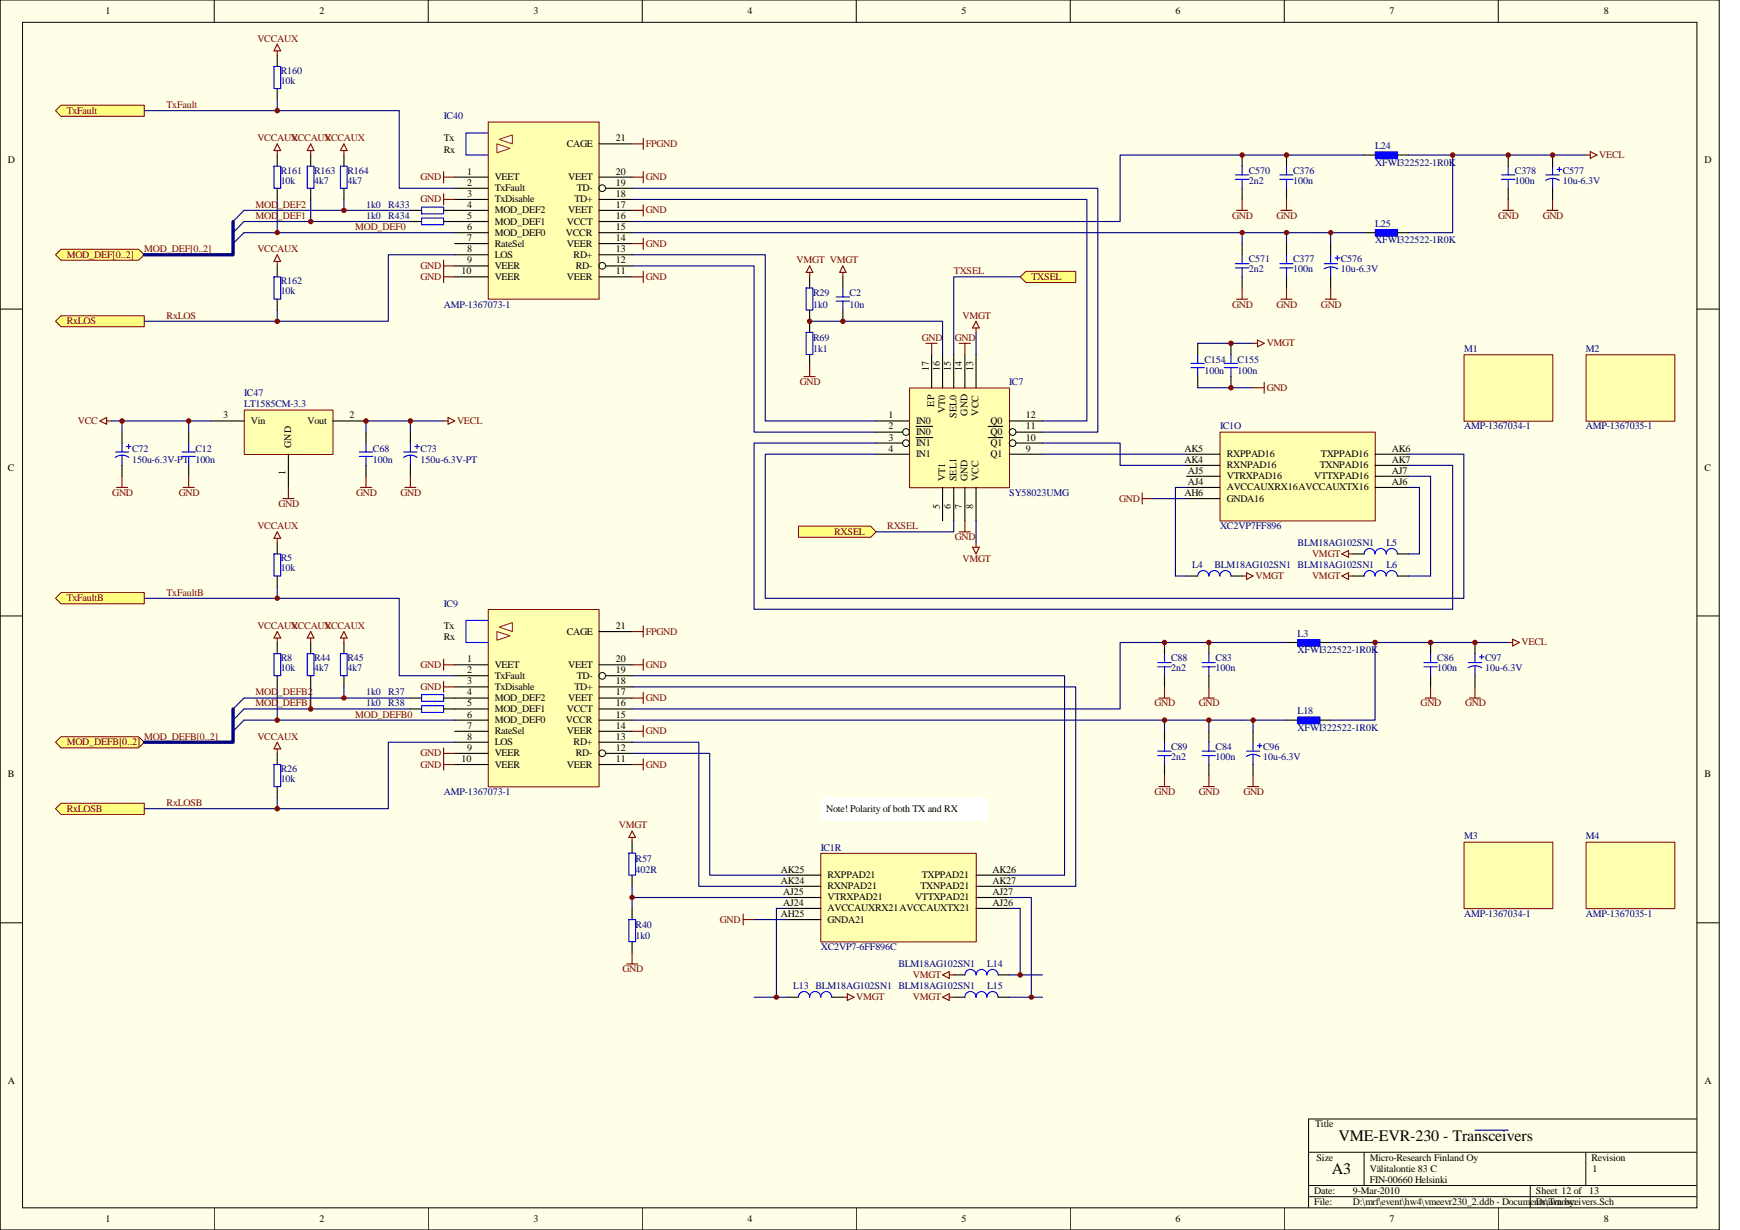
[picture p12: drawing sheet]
<svg xmlns="http://www.w3.org/2000/svg" width="297mm" height="210mm" viewBox="0 0 297 210" stroke-linecap="round" stroke-linejoin="round" font-family="sans-serif">
<path d="M0 0h293.5v209.9h-293.5z" fill="#ffffe8"/>
<g fill="none" stroke="#000" stroke-width=".17">
<path d="M0 0h293.5v209.9h-293.5zM3.8 3.8h285.9v202.3h-285.9zM36.6 0v3.8M73.1 0v3.8M109.6 0v3.8M146.2 0v3.8M182.7 0v3.8M219.2 0v3.8M255.8 0v3.8M0 52.7h3.8M289.6 52.7h3.9M0 105.1h3.8"/>
<path d="M289.6 105.1h3.9M0 157.5h3.8M289.6 157.5h3.9M223.4 196.6h66.2M232.9 196.6v5.7M270.7 196.6v5.7M289.6 191h-66.2v15.1M36.6 206.1v3.8M73.1 206.1v3.8M109.6 206.1v3.8M146.2 206.1v3.8M182.7 206.1v3.8"/>
<path d="M219.2 206.1v3.8M223.4 202.3h66.2M223.4 204.2h66.2M255.8 206.1v3.8M261.2 202.3v3.8"/>
</g>
<path d="M83.4 20.9h18.9v30.2h-18.9z" fill="#ffffb0"/>
<path d="M83.4 20.8h18.9v30.3h-18.9z" fill="none" stroke="#800000" stroke-width=".17"/>
<g fill="none" stroke="#000" stroke-width=".19">
<path d="M77.6 30.2h5.7M77.6 32.1h5.7M77.6 34h5.7M77.6 35.9h5.7M77.6 37.8h5.7M77.6 39.7h5.7M102.2 30.2h5.7M102.2 34h5.7M102.2 35.9h5.7M102.2 37.8h5.7M102.2 39.7h5.7M103.4 32.1h4.5"/>
<path d="M77.6 41.6h5.7M77.6 43.5h5.7M77.6 45.4h5.7M77.6 47.2h5.7M102.2 41.6h5.7M102.2 43.5h5.7M102.2 47.2h5.7M103.4 45.4h4.5"/>
</g>
<g fill="none" stroke="#000" stroke-width=".17">
<circle cx="102.8" cy="32.1" r=".57"/>
<circle cx="102.8" cy="45.4" r=".57"/>
</g>
<path d="M83.3 22.7h-3.8v3.8h3.8" fill="none" stroke="#00f" stroke-width=".19"/>
<path d="M85.2 23.8l2.3-.8v1.6z" fill="#ffffe8"/>
<path d="M85.2 23.8l2.3-.8v1.6z" fill="none" stroke="#f00" stroke-width=".17"/>
<path d="M84.8 24.6l2.3 .7-2.3 .8z" fill="#ffffe8"/>
<path d="M84.8 24.6l2.3 .7-2.3 .8z" fill="none" stroke="#f00" stroke-width=".17"/>
<path d="M47.3 26.5v1.9M47.3 32.1v1.9M53 26.5v1.9M53 32.1v1.9M58.7 26.5v1.9M58.7 32.1v1.9M102.2 24.6h5.7" fill="none" stroke="#000" stroke-width=".19"/>
<path d="M46.8 28.4h1.1v3.7h-1.1zM52.4 28.4h1.2v3.7h-1.2zM58.1 28.4h1.2v3.7h-1.2z" fill="none" stroke="#00f" stroke-width=".19"/>
<path d="M47.3 34v5.7h30.3M53 34v3.8h17.1M58.7 34v1.9h11.4" fill="none" stroke="#000080" stroke-width=".19"/>
<path d="M9.5 43.5l.9-1h13.3l.9 1-.9 .9h-13.3z" fill-rule="evenodd" fill="#ffff80"/>
<path d="M9.5 43.5l.9-1h13.3l.9 1-.9 .9h-13.3z" fill="none" stroke="#800000" stroke-width=".17"/>
<path d="M24.6 18.9h43.6v13.2h9.4M47.3 17v1.9M47.3 39.7h-5.6l-1.9 1.9M53 37.8h-11.3l-1.9 1.9M58.7 35.9h-17l-1.9 1.9" fill="none" stroke="#000080" stroke-width=".19"/>
<path d="M39.8 37.8v5.7h-15.2" fill="none" stroke="#000080" stroke-width=".57"/>
<g fill="none" stroke="#800000" stroke-width=".19">
<path d="M47.3 7.5l.6 1.2h-1.1zM47.3 8.7v.7M75.7 29.3v1.9M75.7 30.2h1.9M107.9 30.2h1.9M107.9 35.9h1.9M109.8 29.3v1.9M109.8 35v1.9M75.7 44.4v3.8M75.7 47.2h1.9M75.7 45.4h1.9M107.9 47.2h1.9"/>
<path d="M107.9 41.6h1.9M109.8 40.6v1.9M109.8 46.3v1.9"/>
</g>
<path d="M46.8 11.3h1.1v3.8h-1.1z" fill="none" stroke="#00f" stroke-width=".19"/>
<path d="M47.3 9.4v1.9M47.3 15.1v1.9" fill="none" stroke="#000" stroke-width=".19"/>
<path d="M9.5 18.9l.9-1h14.2v2h-14.2z" fill-rule="evenodd" fill="#ffff80"/>
<path d="M9.5 18.9l.9-1h14.2v2h-14.2z" fill="none" stroke="#800000" stroke-width=".17"/>
<path d="M46.8 47.2h1.1v3.9h-1.1z" fill="none" stroke="#00f" stroke-width=".19"/>
<path d="M47.3 45.4v1.8M47.3 51.1v1.8" fill="none" stroke="#000" stroke-width=".19"/>
<path d="M47.3 52.9v1.9M77.6 43.5h-11.3v11.3h-41.7" fill="none" stroke="#000080" stroke-width=".19"/>
<path d="M9.5 54.8l.9-.9h14.2v1.9h-14.2z" fill-rule="evenodd" fill="#ffff80"/>
<path d="M9.5 54.8l.9-.9h14.2v1.9h-14.2z" fill="none" stroke="#800000" stroke-width=".17"/>
<path d="M210.9 30.6h2.3M210.9 29.8h2.3M212 28.4v1.4M212 30.6v1.5M218.5 30.6h2.2M218.5 29.8h2.2M219.6 28.4v1.4M219.6 30.6v1.5M256.3 30.6h2.3M256.3 29.8h2.3M257.5 28.4v1.4M257.5 30.6v1.5" fill="none" stroke="#00f" stroke-width=".19"/>
<path d="M212 26.5v1.9M212 32.1v1.9M219.6 26.5v1.9M219.6 32.1v1.9M257.5 26.5v1.9M257.5 32.1v1.9" fill="none" stroke="#000" stroke-width=".19"/>
<path d="M211.1 35.9h1.9M212 34v1.9M218.6 35.9h2M219.6 34v1.9M256.5 35.9h1.9M257.5 34v1.9M264.1 35.9h1.9M265 34v1.9" fill="none" stroke="#800000" stroke-width=".19"/>
<path d="M234.8 26h3.8v1.1h-3.8z" fill="#00f"/>
<path d="M234.8 25.9h3.8v1.2h-3.8z" fill="none" stroke="#00f" stroke-width=".17"/>
<path d="M232.9 26.5h1.8M238.5 26.5h2M265 26.5v1.9M265 32.1v1.9M212 41.6v1.9M212 47.2v1.9M219.6 41.6v1.9M219.6 47.2v1.9" fill="none" stroke="#000" stroke-width=".19"/>
<g fill="none" stroke="#00f" stroke-width=".19">
<path d="M263.9 30.8a2.17 2.17 0 0 1 2.3 0M263.9 29.8h2.3M265 28.4v1.4M265 30.4v1.7M265.8 28.9h.8M266.2 28.5v.8M210.9 45.7h2.3M210.9 45h2.3M212 43.5v1.5M212 45.7v1.5M218.5 45.7h2.2M218.5 45h2.2"/>
<path d="M219.6 43.5v1.5M219.6 45.7v1.5"/>
</g>
<path d="M232.9 26.5h-41.7v11.3h-83.3M248 26.5h22.7" fill="none" stroke="#000080" stroke-width=".19"/>
<path d="M270.7 26.5h.8M271.5 25.9l1.1 .6-1.1 .5zM211.1 51.1h1.9M212 49.1v2M218.6 51.1h2M219.6 49.1v2" fill="none" stroke="#800000" stroke-width=".19"/>
<path d="M234.8 39.2h3.8v1.1h-3.8z" fill="#00f"/>
<path d="M234.8 39.2h3.8v1.1h-3.8z" fill="none" stroke="#00f" stroke-width=".17"/>
<path d="M70.1 35.9h1.9M70.1 37.8h1.9M75.7 35.9h1.9M75.7 37.8h1.9M232.9 39.7h1.8M238.5 39.7h2M227.2 41.6v1.9M227.2 47.2v1.9" fill="none" stroke="#000" stroke-width=".19"/>
<path d="M107.9 34h77.6v37.8h-7.5M107.9 32.1h79.5v41.6h-9.4M107.9 39.7h104.1M219.6 39.7h-7.6v1.9M227.2 39.7v1.9M232.9 39.7h-13.3v1.9M240.5 26.5h7.5v13.2h-7.5M107.9 45.4h20.8v28.3h20.9M107.9 43.5h22.7v28.3h19" fill="none" stroke="#000080" stroke-width=".19"/>
<path d="M72 35.3h3.7v1.2h-3.7zM72 37.2h3.7v1.2h-3.7zM226 45.9a2.17 2.17 0 0 1 2.3 0M226.1 45h2.2M227.2 43.5v1.5M227.2 45.6v1.6M227.9 44h.8M228.3 43.6v.8" fill="none" stroke="#00f" stroke-width=".19"/>
<g fill="none" stroke="#800000" stroke-width=".19">
<path d="M47.3 24.6l.6 1.1h-1.1zM47.3 25.7v.8M53 24.6l.6 1.1h-1.2zM53 25.7v.8M58.7 24.6l.6 1.1h-1.2zM58.7 25.7v.8M107.9 24.6h1.9M109.8 23.6v1.9M47.3 44.6v.8M47.3 43.5l.6 1.1h-1.1zM166.6 54.8l.6 1.2h-1.2zM166.6 56v.7"/>
<path d="M226.2 51.1h1.9M227.2 49.1v2M163.7 90.8h1.9M164.7 88.9v1.9M166 93.4h1.2l-.6 1.1zM166.6 92.6v.8"/>
</g>
<path d="M174.2 47.2l.9-.9h8.5v1.9h-8.5z" fill-rule="evenodd" fill="#ffff80"/>
<path d="M174.2 47.2l.9-.9h8.5v1.9h-8.5z" fill="none" stroke="#800000" stroke-width=".17"/>
<path d="M136.3 89.8h12.3l1 1-1 .9h-12.3z" fill-rule="evenodd" fill="#ffff80"/>
<path d="M136.3 89.8h12.3l1 1-1 .9h-12.3z" fill="none" stroke="#800000" stroke-width=".17"/>
<path d="M75.7 33.1v1.9M75.7 34h1.9" fill="none" stroke="#800000" stroke-width=".19"/>
<path d="M41.7 70h15.2v7.6h-15.2z" fill="#ffffb0"/>
<path d="M41.7 70h15.2v7.6h-15.2z" fill="none" stroke="#800000" stroke-width=".17"/>
<path d="M20.8 73.7v1.9M20.8 79.4v1.9M32.2 73.7v1.9M32.2 79.4v1.9M36 71.8h5.7M49.2 77.5v5.7M56.8 71.8h5.7M62.5 73.7v1.9M62.5 79.4v1.9M70.1 73.7v1.9M70.1 79.4v1.9" fill="none" stroke="#000" stroke-width=".19"/>
<g fill="none" stroke="#800000" stroke-width=".19">
<path d="M17.1 71.8l1.1-.6v1.2zM18.2 71.8h.8M75.7 71.8h.8M76.5 71.2l1.1 .6-1.1 .6zM19.9 83.2h1.9M20.8 81.3v1.9M31.2 83.2h1.9M32.2 81.3v1.9M48.3 85.1h1.9M49.2 83.2v1.9M61.5 83.2h2M62.5 81.3v1.9"/>
<path d="M69.1 83.2h1.9M70.1 81.3v1.9"/>
</g>
<g fill="none" stroke="#00f" stroke-width=".19">
<path d="M19.7 78.1a1.97 1.97 0 0 1 2.3 0M19.7 77.1h2.3M20.8 75.6v1.5M20.8 77.7v1.7M21.6 76.2h.7M22 75.8v.8M31.1 77.1h2.3M31.1 77.9h2.3M32.2 75.6v1.5M32.2 77.9v1.5M61.3 77.1h2.3M61.3 77.9h2.3"/>
<path d="M62.5 75.6v1.5M62.5 77.9v1.5M68.9 78.1a1.9 1.9 0 0 1 2.3 0M68.9 77.1h2.3M70.1 75.6v1.5M70.1 77.7v1.7M70.8 76.2h.8M71.2 75.8v.8"/>
</g>
<path d="M19 71.8h17M20.8 71.8v1.9M32.2 71.8v1.9M70.1 71.8v1.9M75.7 71.8h-13.2v1.9" fill="none" stroke="#000080" stroke-width=".19"/>
<path d="M250 60.6h15.1v11.3h-15.1z" fill="#ffffb0"/>
<path d="M249.9 60.5h15.2v11.4h-15.2z" fill="none" stroke="#800000" stroke-width=".17"/>
<path d="M155.3 66.3h17v16.9h-17z" fill="#ffffb0"/>
<path d="M155.3 66.2h17v17h-17z" fill="none" stroke="#800000" stroke-width=".17"/>
<g fill="none" stroke="#000" stroke-width=".19">
<path d="M138.2 47.2v1.9M138.2 52.9v3.8M143.9 47.2v1.9M143.9 52.9v1.9M138.2 60.5v1.9M149.6 71.8h5.6M149.6 73.7h4.5M149.6 75.6h4.5M149.6 77.5h5.6M156.4 72.8h2.8M156.4 74.7h2.8M159 60.5v5.7"/>
<path d="M160.9 60.5v5.7M162.8 60.5v5.7M164.7 60.5v5.7M166.6 60.5v5.7M168.7 72.8h2.5M168.7 74.7h2.5M172.3 71.8h5.7M172.3 77.5h5.7M173.4 73.7h4.6M173.4 75.6h4.6M160.9 83.2v5.7M162.8 83.2v5.7"/>
<path d="M164.7 83.2v5.7M166.6 83.2v5.7"/>
</g>
<g fill="none" stroke="#000" stroke-width=".17">
<circle cx="154.7" cy="73.7" r=".57"/>
<circle cx="154.7" cy="75.6" r=".57"/>
<circle cx="172.9" cy="75.6" r=".57"/>
<circle cx="172.9" cy="73.7" r=".57"/>
</g>
<path d="M138.2 46.5v.7M138.2 45.4l.6 1.1h-1.2zM143.9 45.4l.5 1.1h-1.1zM143.9 46.5v.7M163.7 58.6h1.9M164.7 58.6v1.9M137.2 64.3h1.9M138.2 62.4v1.9" fill="none" stroke="#800000" stroke-width=".19"/>
<path d="M138.2 54.8h5.7M166.6 56.7v3.8M162.8 88.9v1.9h-13.2M166.6 88.9v3.7" fill="none" stroke="#000080" stroke-width=".19"/>
<path d="M137.6 49.1h1.2v3.8h-1.2zM137.6 56.7h1.2v3.8h-1.2zM142.7 51.4h2.3M142.7 50.7h2.3M143.9 49.1v1.6M143.9 51.4v1.5" fill="none" stroke="#00f" stroke-width=".19"/>
<path d="M208.3 73.8h26.5v15.1h-26.5z" fill="#ffffb0"/>
<path d="M208.3 73.7h26.5v15.2h-26.5z" fill="none" stroke="#800000" stroke-width=".17"/>
<g fill="none" stroke="#000" stroke-width=".19">
<path d="M204.5 58.6v1.9M210.1 58.6v1.9M202.6 79.4h5.6M202.6 77.5h5.6M204.5 64.3v1.9M210.1 64.3v1.9M234.7 79.4h5.8M234.7 77.5h5.8M202.6 83.2h5.6M202.6 81.3h5.6M202.6 85.1h5.6M202.6 98.3h1.9"/>
<path d="M210.1 98.3h1.9M231 94.5h1.9M231 98.3h1.9M234.7 83.2h5.8M234.7 81.3h5.8M238.5 94.5h2M238.5 98.3h2"/>
</g>
<path d="M203.3 62.7h2.3M203.3 62h2.3M204.5 60.5v1.5M204.5 62.7v1.6M209 62.7h2.3M209 62h2.3M210.1 60.5v1.5M210.1 62.7v1.6M204.5 98.3a.95 .95 0 0 1 .9-.9 .95 .95 0 0 1 1 .9 .93 .93 0 0 1 .9-.9 .93 .93 0 0 1 .9 .9 .95 .95 0 0 1 1-.9 .95 .95 0 0 1 .9 .9M232.9 94.5a.93 .93 0 0 1 .9-.9 .93 .93 0 0 1 .9 .9 .95 .95 0 0 1 1-.9 .95 .95 0 0 1 .9 .9 .95 .95 0 0 1 1-.9 .95 .95 0 0 1 .9 .9M232.9 98.3a.93 .93 0 0 1 .9-.9 .93 .93 0 0 1 .9 .9 .95 .95 0 0 1 1-.9 .95 .95 0 0 1 .9 .9 .95 .95 0 0 1 1-.9 .95 .95 0 0 1 .9 .9" fill="none" stroke="#00f" stroke-width=".19"/>
<g fill="none" stroke="#800000" stroke-width=".19">
<path d="M158.1 58.6h1.9M159 58.6v1.9M213.9 58.6h.8M214.7 58l1.1 .6-1.1 .6zM213.9 66.2h1.9M215.8 65.2v1.9M195 84.1v1.9M195 85.1h1.9M212 98.3h.8M212.8 97.7l1.1 .6-1.1 .6zM229.1 94.5l1.1-.6v1.2zM229.1 98.3l1.1-.6v1.2z"/>
<path d="M230.2 94.5h.8M230.2 98.3h.8"/>
</g>
<path d="M204.5 58.6h9.4M149.6 77.5h-19v24.6h119.3v-24.6M149.6 75.6h-20.9v28.4h119.3v-24.6h-7.5M178 75.6h13.2v3.8h11.4M178 77.5h24.6M204.5 66.2h9.4M196.9 85.1h5.7M202.6 83.2h-1.9v15.1h1.9M240.5 83.2h1.8v11.3h-1.8M240.5 81.3h3.7v17h-3.7" fill="none" stroke="#000080" stroke-width=".19"/>
<path d="M270.8 60.6h15.1v11.3h-15.1z" fill="#ffffb0"/>
<path d="M270.8 60.5h15.1v11.4h-15.1z" fill="none" stroke="#800000" stroke-width=".17"/>
<path d="M83.4 104.1h18.9v30.2h-18.9z" fill="#ffffb0"/>
<path d="M83.4 104h18.9v30.3h-18.9z" fill="none" stroke="#800000" stroke-width=".17"/>
<g fill="none" stroke="#000" stroke-width=".19">
<path d="M77.6 113.5h5.7M77.6 115.3h5.7M77.6 117.2h5.7M77.6 119.1h5.7M102.2 113.5h5.7M102.2 117.2h5.7M102.2 119.1h5.7M103.4 115.3h4.5M77.6 121h5.7M77.6 122.9h5.7M77.6 124.8h5.7M77.6 126.7h5.7"/>
<path d="M77.6 128.6h5.7M77.6 130.5h5.7M102.2 121h5.7M102.2 122.9h5.7M102.2 124.8h5.7M102.2 126.7h5.7M102.2 130.5h5.7M103.4 128.6h4.5"/>
</g>
<g fill="none" stroke="#000" stroke-width=".17">
<circle cx="102.8" cy="115.3" r=".57"/>
<circle cx="102.8" cy="128.5" r=".57"/>
</g>
<path d="M83.3 105.9h-3.8v3.7h3.8" fill="none" stroke="#00f" stroke-width=".19"/>
<path d="M85.2 107l2.3-.7v1.5z" fill="#ffffe8"/>
<path d="M85.2 107l2.3-.7v1.5z" fill="none" stroke="#f00" stroke-width=".17"/>
<path d="M84.8 107.8l2.3 .7-2.3 .8z" fill="#ffffe8"/>
<path d="M84.8 107.8l2.3 .7-2.3 .8z" fill="none" stroke="#f00" stroke-width=".17"/>
<path d="M47.3 109.6v1.9M47.3 115.3v1.9M53 109.6v1.9M53 115.3v1.9M58.7 109.6v1.9M58.7 115.3v1.9M102.2 107.8h5.7" fill="none" stroke="#000" stroke-width=".19"/>
<path d="M46.8 111.5h1.1v3.8h-1.1zM52.4 111.5h1.2v3.8h-1.2zM58.1 111.5h1.2v3.8h-1.2z" fill="none" stroke="#00f" stroke-width=".19"/>
<path d="M47.3 117.2v5.7h30.3M53 117.2v3.8h17.1M58.7 117.2v1.9h11.4" fill="none" stroke="#000080" stroke-width=".19"/>
<path d="M9.5 126.7l.9-1h13.3l.9 1-.9 .9h-13.3z" fill-rule="evenodd" fill="#ffff80"/>
<path d="M9.5 126.7l.9-1h13.3l.9 1-.9 .9h-13.3z" fill="none" stroke="#800000" stroke-width=".17"/>
<path d="M24.6 102.1h43.6v13.2h9.4M47.3 100.2v1.9M58.7 119.1h-17l-1.9 1.9M47.3 122.9h-5.6l-1.9 1.9M53 121h-11.3l-1.9 1.9" fill="none" stroke="#000080" stroke-width=".19"/>
<path d="M39.8 121v5.7h-15.2" fill="none" stroke="#000080" stroke-width=".57"/>
<g fill="none" stroke="#800000" stroke-width=".19">
<path d="M47.3 90.8l.6 1.1h-1.1zM47.3 91.9v.7M75.7 112.5v1.9M75.7 113.5h1.9M107.9 113.5h1.9M107.9 119.1h1.9M109.8 112.5v1.9M109.8 118.2v1.9M75.7 127.6v3.8M75.7 130.5h1.9M75.7 128.6h1.9M107.9 130.5h1.9"/>
<path d="M107.9 124.8h1.9M109.8 123.8v1.9M109.8 129.5v1.9"/>
</g>
<path d="M46.8 94.5h1.1v3.8h-1.1z" fill="none" stroke="#00f" stroke-width=".19"/>
<path d="M47.3 92.6v1.9M47.3 98.3v1.9" fill="none" stroke="#000" stroke-width=".19"/>
<path d="M10.4 101.1h14.2v1.9h-14.2l-.9-.9z" fill-rule="evenodd" fill="#ffff80"/>
<path d="M10.4 101.1h14.2v1.9h-14.2l-.9-.9z" fill="none" stroke="#800000" stroke-width=".17"/>
<path d="M46.8 130.5h1.1v3.7h-1.1z" fill="none" stroke="#00f" stroke-width=".19"/>
<path d="M47.3 128.6v1.9M47.3 134.2v1.9" fill="none" stroke="#000" stroke-width=".19"/>
<path d="M47.3 136.1v1.9M77.6 126.7h-11.3v11.3h-41.7" fill="none" stroke="#000080" stroke-width=".19"/>
<path d="M10.4 137.1h14.2v1.9h-14.2l-.9-1z" fill-rule="evenodd" fill="#ffff80"/>
<path d="M10.4 137.1h14.2v1.9h-14.2l-.9-1z" fill="none" stroke="#800000" stroke-width=".17"/>
<path d="M197.7 113.8h2.2M197.7 113.1h2.2M198.8 111.5v1.6M198.8 113.8v1.5M205.2 113.8h2.3M205.2 113.1h2.3M206.4 111.5v1.6M206.4 113.8v1.5M243.1 113.8h2.3M243.1 113.1h2.3M244.2 111.5v1.6M244.2 113.8v1.5" fill="none" stroke="#00f" stroke-width=".19"/>
<path d="M198.8 109.6v1.9M198.8 115.3v1.9M206.4 109.6v1.9M206.4 115.3v1.9M244.2 109.6v1.9M244.2 115.3v1.9" fill="none" stroke="#000" stroke-width=".19"/>
<path d="M197.8 119.1h1.9M198.8 117.2v1.9M205.4 119.1h1.9M206.4 117.2v1.9M243.3 119.1h1.8M244.2 117.2v1.9M250.8 119.1h1.9M251.8 117.2v1.9" fill="none" stroke="#800000" stroke-width=".19"/>
<path d="M221.6 109.2h3.7v1.1h-3.7z" fill="#00f"/>
<path d="M221.5 109.1h3.8v1.2h-3.8z" fill="none" stroke="#00f" stroke-width=".17"/>
<path d="M219.6 109.6h1.9M225.3 109.6h1.9M251.8 109.6v1.9M251.8 115.3v1.9M198.8 124.8v1.9M198.8 130.5v1.8M206.4 124.8v1.9M206.4 130.5v1.8" fill="none" stroke="#000" stroke-width=".19"/>
<g fill="none" stroke="#00f" stroke-width=".19">
<path d="M250.6 114a2.17 2.17 0 0 1 2.3 0M250.7 113.1h2.2M251.8 111.5v1.6M251.8 113.6v1.7M252.6 112.1h.7M252.9 111.7v.8M197.7 128.9h2.2M197.7 128.2h2.2M198.8 126.7v1.5M198.8 128.9v1.6M205.2 128.9h2.3M205.2 128.2h2.3"/>
<path d="M206.4 126.7v1.5M206.4 128.9v1.6"/>
</g>
<path d="M219.6 109.6h-28.4v11.4h-83.3M234.7 109.6h22.8" fill="none" stroke="#000080" stroke-width=".19"/>
<path d="M257.5 109.6h.7M258.2 109.1l1.2 .5-1.2 .6zM197.8 134.2h1.9M198.8 132.3v1.9M205.4 134.2h1.9M206.4 132.3v1.9" fill="none" stroke="#800000" stroke-width=".19"/>
<path d="M221.6 122.4h3.7v1.1h-3.7z" fill="#00f"/>
<path d="M221.5 122.3h3.8v1.2h-3.8z" fill="none" stroke="#00f" stroke-width=".17"/>
<path d="M70.1 119.1h1.9M75.7 119.1h1.9M70.1 121h1.9M75.7 121h1.9M213.9 124.8v1.9M213.9 130.5v1.8M219.6 122.9h1.9M225.3 122.9h1.9" fill="none" stroke="#000" stroke-width=".19"/>
<path d="M227.2 109.6h7.5v13.3h-7.5M107.9 122.9h90.9M206.4 122.9h-7.6v1.9M213.9 122.9v1.9M219.6 122.9h-13.2v1.9" fill="none" stroke="#000080" stroke-width=".19"/>
<path d="M72 118.5h3.7v1.2h-3.7zM72 120.4h3.7v1.2h-3.7zM212.8 129.1a1.97 1.97 0 0 1 2.3 0M212.8 128.2h2.3M213.9 126.7v1.5M213.9 128.7v1.8M214.7 127.3h.7M215.1 126.9v.7" fill="none" stroke="#00f" stroke-width=".19"/>
<g fill="none" stroke="#800000" stroke-width=".19">
<path d="M47.3 107.8l.6 1.1h-1.1zM47.3 108.9v.7M53 107.8l.6 1.1h-1.2zM53 108.9v.7M58.7 107.8l.6 1.1h-1.2zM58.7 108.9v.7M75.7 116.3v1.9M75.7 117.2h1.9M107.9 107.8h1.9M109.8 106.8v1.9M47.3 127.8v.8M47.3 126.7l.6 1.1h-1.1z"/>
<path d="M213 134.2h1.9M213.9 132.3v1.9"/>
</g>
<path d="M140.2 145.7h26.5v15h-26.5z" fill="#ffffb0"/>
<path d="M140.1 145.6h26.6v15.1h-26.6z" fill="none" stroke="#800000" stroke-width=".17"/>
<g fill="none" stroke="#000" stroke-width=".19">
<path d="M134.4 155h5.7M134.4 153.2h5.7M134.4 151.3h5.7M134.4 149.4h5.7M134.4 156.9h5.7M166.6 155h5.7M166.6 153.2h5.7M166.6 151.3h5.7M166.6 149.4h5.7M134.4 170.2h1.9M142 170.2h1.9M162.8 166.4h1.9"/>
<path d="M162.8 170.2h1.9M170.4 166.4h1.9M170.4 170.2h1.9"/>
</g>
<path d="M136.3 170.2a.95 .95 0 0 1 1-1 .95 .95 0 0 1 .9 1 .95 .95 0 0 1 1-1 .95 .95 0 0 1 .9 1 .93 .93 0 0 1 1-1 .93 .93 0 0 1 .9 1M164.7 166.4a.95 .95 0 0 1 1-1 .95 .95 0 0 1 .9 1 .93 .93 0 0 1 1-1 .93 .93 0 0 1 .9 1 .95 .95 0 0 1 .9-1 .95 .95 0 0 1 1 1M164.7 170.2a.95 .95 0 0 1 1-1 .95 .95 0 0 1 .9 1 .93 .93 0 0 1 1-1 .93 .93 0 0 1 .9 1 .95 .95 0 0 1 .9-1 .95 .95 0 0 1 1 1" fill="none" stroke="#00f" stroke-width=".19"/>
<path d="M126.9 156v1.9M126.9 156.9h1.8M143.9 170.2h.7M144.6 169.6l1.2 .6-1.2 .5zM160.9 166.4l1.1-.6v1.2zM160.9 170.2l1.1-.6v1.1zM162 166.4h.8M162 170.2h.8" fill="none" stroke="#800000" stroke-width=".19"/>
<path d="M128.7 156.9h5.7M134.4 155h-1.9v15.2M172.3 155h1.9v11.4M172.3 153.2h3.8v17M128.7 170.2h5.7M172.3 170.2h5.7M172.3 166.4h5.7" fill="none" stroke="#000080" stroke-width=".19"/>
<circle cx="58.7" cy="35.9" r=".38" fill="#800000"/>
<circle cx="58.7" cy="35.9" r=".38" fill="none" stroke="#800000" stroke-width=".17"/>
<circle cx="53" cy="37.8" r=".38" fill="#800000"/>
<circle cx="53" cy="37.8" r=".38" fill="none" stroke="#800000" stroke-width=".17"/>
<circle cx="47.3" cy="39.7" r=".37" fill="#800000"/>
<circle cx="47.3" cy="39.7" r=".37" fill="none" stroke="#800000" stroke-width=".17"/>
<circle cx="47.3" cy="18.9" r=".38" fill="#800000"/>
<circle cx="47.3" cy="18.9" r=".38" fill="none" stroke="#800000" stroke-width=".17"/>
<circle cx="47.3" cy="54.8" r=".38" fill="#800000"/>
<circle cx="47.3" cy="54.8" r=".38" fill="none" stroke="#800000" stroke-width=".17"/>
<circle cx="62.5" cy="71.8" r=".38" fill="#800000"/>
<circle cx="62.5" cy="71.8" r=".38" fill="none" stroke="#800000" stroke-width=".17"/>
<circle cx="32.2" cy="71.8" r=".38" fill="#800000"/>
<circle cx="32.2" cy="71.8" r=".38" fill="none" stroke="#800000" stroke-width=".17"/>
<circle cx="20.8" cy="71.8" r=".38" fill="#800000"/>
<circle cx="20.8" cy="71.8" r=".38" fill="none" stroke="#800000" stroke-width=".17"/>
<circle cx="70.1" cy="71.8" r=".38" fill="#800000"/>
<circle cx="70.1" cy="71.8" r=".38" fill="none" stroke="#800000" stroke-width=".17"/>
<circle cx="219.6" cy="26.5" r=".38" fill="#800000"/>
<circle cx="219.6" cy="26.5" r=".38" fill="none" stroke="#800000" stroke-width=".17"/>
<circle cx="257.5" cy="26.5" r=".38" fill="#800000"/>
<circle cx="257.5" cy="26.5" r=".38" fill="none" stroke="#800000" stroke-width=".17"/>
<circle cx="219.6" cy="39.7" r=".37" fill="#800000"/>
<circle cx="219.6" cy="39.7" r=".37" fill="none" stroke="#800000" stroke-width=".17"/>
<circle cx="227.2" cy="39.7" r=".36" fill="#800000"/>
<circle cx="227.2" cy="39.7" r=".36" fill="none" stroke="#800000" stroke-width=".17"/>
<circle cx="212.1" cy="39.7" r=".37" fill="#800000"/>
<circle cx="212.1" cy="39.7" r=".37" fill="none" stroke="#800000" stroke-width=".17"/>
<circle cx="212" cy="26.5" r=".38" fill="#800000"/>
<circle cx="212" cy="26.5" r=".38" fill="none" stroke="#800000" stroke-width=".17"/>
<circle cx="265" cy="26.5" r=".38" fill="#800000"/>
<circle cx="265" cy="26.5" r=".38" fill="none" stroke="#800000" stroke-width=".17"/>
<circle cx="248" cy="26.5" r=".38" fill="#800000"/>
<circle cx="248" cy="26.5" r=".38" fill="none" stroke="#800000" stroke-width=".17"/>
<path d="M143.9 54.8h17v5.7M174.2 47.2h-11.4v13.3" fill="none" stroke="#000080" stroke-width=".19"/>
<circle cx="138.2" cy="54.8" r=".38" fill="#800000"/>
<circle cx="138.2" cy="54.8" r=".38" fill="none" stroke="#800000" stroke-width=".17"/>
<circle cx="143.9" cy="54.8" r=".38" fill="#800000"/>
<circle cx="143.9" cy="54.8" r=".38" fill="none" stroke="#800000" stroke-width=".17"/>
<path d="M240.5 77.5h9.4" fill="none" stroke="#000080" stroke-width=".19"/>
<circle cx="210.1" cy="66.2" r=".38" fill="#800000"/>
<circle cx="210.1" cy="66.2" r=".38" fill="none" stroke="#800000" stroke-width=".17"/>
<circle cx="210.1" cy="58.6" r=".38" fill="#800000"/>
<circle cx="210.1" cy="58.6" r=".38" fill="none" stroke="#800000" stroke-width=".17"/>
<circle cx="58.7" cy="119.1" r=".37" fill="#800000"/>
<circle cx="58.7" cy="119.1" r=".37" fill="none" stroke="#800000" stroke-width=".17"/>
<circle cx="53" cy="121" r=".38" fill="#800000"/>
<circle cx="53" cy="121" r=".38" fill="none" stroke="#800000" stroke-width=".17"/>
<circle cx="47.3" cy="122.9" r=".38" fill="#800000"/>
<circle cx="47.3" cy="122.9" r=".38" fill="none" stroke="#800000" stroke-width=".17"/>
<circle cx="47.3" cy="102.1" r=".37" fill="#800000"/>
<circle cx="47.3" cy="102.1" r=".37" fill="none" stroke="#800000" stroke-width=".17"/>
<circle cx="47.3" cy="138" r=".38" fill="#800000"/>
<circle cx="47.3" cy="138" r=".38" fill="none" stroke="#800000" stroke-width=".17"/>
<circle cx="198.8" cy="109.6" r=".38" fill="#800000"/>
<circle cx="198.8" cy="109.6" r=".38" fill="none" stroke="#800000" stroke-width=".17"/>
<circle cx="206.4" cy="109.6" r=".38" fill="#800000"/>
<circle cx="206.4" cy="109.6" r=".38" fill="none" stroke="#800000" stroke-width=".17"/>
<circle cx="244.2" cy="109.6" r=".38" fill="#800000"/>
<circle cx="244.2" cy="109.6" r=".38" fill="none" stroke="#800000" stroke-width=".17"/>
<circle cx="251.8" cy="109.6" r=".38" fill="#800000"/>
<circle cx="251.8" cy="109.6" r=".38" fill="none" stroke="#800000" stroke-width=".17"/>
<circle cx="234.7" cy="109.6" r=".38" fill="#800000"/>
<circle cx="234.7" cy="109.6" r=".38" fill="none" stroke="#800000" stroke-width=".17"/>
<circle cx="206.4" cy="122.9" r=".38" fill="#800000"/>
<circle cx="206.4" cy="122.9" r=".38" fill="none" stroke="#800000" stroke-width=".17"/>
<circle cx="198.8" cy="122.9" r=".38" fill="#800000"/>
<circle cx="198.8" cy="122.9" r=".38" fill="none" stroke="#800000" stroke-width=".17"/>
<circle cx="213.9" cy="122.9" r=".37" fill="#800000"/>
<circle cx="213.9" cy="122.9" r=".37" fill="none" stroke="#800000" stroke-width=".17"/>
<path d="M250 143.8h15.1v11.3h-15.1z" fill="#ffffb0"/>
<path d="M249.9 143.7h15.2v11.4h-15.2z" fill="none" stroke="#800000" stroke-width=".17"/>
<path d="M270.8 143.8h15.1v11.3h-15.1z" fill="#ffffb0"/>
<path d="M270.8 143.7h15.1v11.4h-15.1z" fill="none" stroke="#800000" stroke-width=".17"/>
<path d="M172.3 149.4h9.4M251.8 192.9h5.7" fill="none" stroke="#000080" stroke-width=".19"/>
<circle cx="132.6" cy="170.2" r=".37" fill="#800000"/>
<circle cx="132.6" cy="170.2" r=".37" fill="none" stroke="#800000" stroke-width=".17"/>
<circle cx="174.2" cy="166.4" r=".38" fill="#800000"/>
<circle cx="174.2" cy="166.4" r=".38" fill="none" stroke="#800000" stroke-width=".17"/>
<circle cx="176.1" cy="170.2" r=".37" fill="#800000"/>
<circle cx="176.1" cy="170.2" r=".37" fill="none" stroke="#800000" stroke-width=".17"/>
<path d="M107.9 115.3h73.8v34.1M107.9 117.2h75.7v34.1h-11.3M107.9 128.6h13.3v20.8h13.2M107.9 126.7h11.4v24.6h15.1M107.9 151.3v3.7M107.9 153.2h26.5" fill="none" stroke="#000080" stroke-width=".19"/>
<path d="M107.4 145.6h1.1v3.8h-1.1zM107.4 156.9h1.1v3.8h-1.1z" fill="none" stroke="#00f" stroke-width=".19"/>
<path d="M107.9 143.7v1.9M107.9 149.4v1.9M107.9 155v1.9M107.9 160.7v1.9" fill="none" stroke="#000" stroke-width=".19"/>
<circle cx="107.9" cy="153.1" r=".37" fill="#800000"/>
<circle cx="107.9" cy="153.1" r=".37" fill="none" stroke="#800000" stroke-width=".17"/>
<path d="M107.9 141.8l.6 1.1h-1.1zM107.9 142.9v.8M107 164.5h1.9M107.9 162.6v1.9" fill="none" stroke="#800000" stroke-width=".19"/>
<path d="M140.2 136.2h28.3v3.8h-28.3z" fill="#fff"/>
<path d="M140.1 136.1h28.4v3.9h-28.4z" fill="none" stroke="#fff" stroke-width=".17"/>
<g font-size="2.7">
<text x="228.5" y="194.7">VME-EVR-230 - Transceivers</text>
<text x="227.4" y="200.4">A3</text>
</g>
<g font-size="1.7">
<text x="18" y="2.4">1</text>
<text x="54.6" y="2.4">2</text>
<text x="91.1" y="2.4">3</text>
<text x="127.6" y="2.4">4</text>
<text x="164.2" y="2.4">5</text>
<text x="200.7" y="2.4">6</text>
<text x="237.2" y="2.4">7</text>
<text x="273.8" y="2.4">8</text>
<text x="1.4" y="27.9">D</text>
<text x="75.8" y="24.1">Tx</text>
<text x="75.8" y="26">Rx</text>
<text x="79.8" y="29.8">1</text>
<text x="96.8" y="25.1">CAGE</text>
<text x="105.1" y="24.1">21</text>
<text x="105.1" y="29.8">20</text>
<text x="291" y="27.9">D</text>
<text x="79.8" y="31.7">2</text>
<text x="79.8" y="33.6">3</text>
<text x="79.8" y="35.5">4</text>
<text x="84.5" y="30.7">VEET</text>
<text x="84.5" y="32.6">TxFault</text>
<text x="84.5" y="34.5">TxDisable</text>
<text x="97" y="30.7">VEET</text>
<text x="98.1" y="34.5">TD+</text>
<text x="98.5" y="32.6">TD-</text>
<text x="105.1" y="33.6">18</text>
<text x="105.1" y="31.7">19</text>
<text x="105.1" y="35.5">17</text>
<text x="79.8" y="37.4">5</text>
<text x="79.8" y="39.2">6</text>
<text x="79.8" y="41.1">7</text>
<text x="84.5" y="36.4">MOD_DEF2</text>
<text x="84.5" y="38.3">MOD_DEF1</text>
<text x="84.5" y="40.2">MOD_DEF0</text>
<text x="96.6" y="40.2">VCCR</text>
<text x="96.8" y="38.3">VCCT</text>
<text x="97" y="36.4">VEET</text>
<text x="105.1" y="41.1">14</text>
<text x="105.1" y="37.4">16</text>
<text x="105.1" y="39.2">15</text>
<text x="78.8" y="46.8">10</text>
<text x="79.8" y="43.1">8</text>
<text x="79.8" y="44.9">9</text>
<text x="84.5" y="42.1">RateSel</text>
<text x="84.5" y="44">LOS</text>
<text x="84.5" y="45.9">VEER</text>
<text x="84.5" y="47.8">VEER</text>
<text x="96.8" y="47.8">VEER</text>
<text x="96.8" y="42.1">VEER</text>
<text x="97.9" y="44">RD+</text>
<text x="98.3" y="45.9">RD-</text>
<text x="105.1" y="46.8">11</text>
<text x="105.1" y="44.9">12</text>
<text x="105.1" y="43.1">13</text>
<text x="158.5" y="63.3" transform="rotate(-90 158.5 63.3)">17</text>
<text x="160.4" y="63.3" transform="rotate(-90 160.4 63.3)">16</text>
<text x="162.3" y="63.3" transform="rotate(-90 162.3 63.3)">15</text>
<text x="164.2" y="63.3" transform="rotate(-90 164.2 63.3)">14</text>
<text x="166.1" y="63.3" transform="rotate(-90 166.1 63.3)">13</text>
<text x="38.1" y="71.4">3</text>
<text x="59.7" y="71.4">2</text>
<text x="151.7" y="71.4">1</text>
<text x="159.5" y="69.4" transform="rotate(-90 159.5 69.4)">EP</text>
<text x="161.4" y="70.5" transform="rotate(-90 161.4 70.5)">VT0</text>
<text x="163.3" y="71.3" transform="rotate(-90 163.3 71.3)">SEL0</text>
<text x="165.2" y="70.9" transform="rotate(-90 165.2 70.9)">GND</text>
<text x="167" y="70.9" transform="rotate(-90 167 70.9)">VCC</text>
<text x="175.1" y="71.4">12</text>
<text x="42.8" y="72.3">Vin</text>
<text x="49.7" y="76.4" transform="rotate(-90 49.7 76.4)">GND</text>
<text x="52.5" y="72.3">Vout</text>
<text x="151.7" y="73.3">2</text>
<text x="151.7" y="75.2">3</text>
<text x="151.7" y="77.1">4</text>
<text x="156.4" y="72.3">IN0</text>
<text x="156.4" y="74.3">IN0</text>
<text x="156.4" y="76.1">IN1</text>
<text x="169.1" y="76.1">Q1</text>
<text x="169.1" y="74.3">Q0</text>
<text x="169.1" y="72.3">Q0</text>
<text x="175.1" y="77.1">9</text>
<text x="175.1" y="75.2">10</text>
<text x="175.1" y="73.3">11</text>
<text x="202.2" y="77.1">AK5</text>
<text x="237.6" y="77.1">AK6</text>
<text x="1.4" y="80.3">C</text>
<text x="48.7" y="81.1" transform="rotate(-90 48.7 81.1)">1</text>
<text x="156.4" y="78">IN1</text>
<text x="161.4" y="82.1" transform="rotate(-90 161.4 82.1)">VT1</text>
<text x="163.3" y="82.1" transform="rotate(-90 163.3 82.1)">SEL1</text>
<text x="165.2" y="82.1" transform="rotate(-90 165.2 82.1)">GND</text>
<text x="167" y="82.1" transform="rotate(-90 167 82.1)">VCC</text>
<text x="169.1" y="78">Q1</text>
<text x="202.2" y="79">AK4</text>
<text x="202.8" y="80.9">AJ5</text>
<text x="202.8" y="82.8">AJ4</text>
<text x="209.4" y="78">RXPPAD16</text>
<text x="209.4" y="79.9">RXNPAD16</text>
<text x="209.4" y="81.8">VTRXPAD16</text>
<text x="209.4" y="83.7">AVCCAUXRX16AVCCAUXTX16</text>
<text x="224.4" y="81.8">VTTXPAD16</text>
<text x="225.3" y="79.9">TXNPAD16</text>
<text x="225.5" y="78">TXPPAD16</text>
<text x="237.6" y="79">AK7</text>
<text x="237.6" y="82.8">AJ6</text>
<text x="237.6" y="80.9">AJ7</text>
<text x="291" y="80.3">C</text>
<text x="160.4" y="86.8" transform="rotate(-90 160.4 86.8)">5</text>
<text x="162.3" y="86.8" transform="rotate(-90 162.3 86.8)">6</text>
<text x="164.2" y="86.8" transform="rotate(-90 164.2 86.8)">7</text>
<text x="166.1" y="86.8" transform="rotate(-90 166.1 86.8)">8</text>
<text x="202.2" y="84.6">AH6</text>
<text x="209.4" y="85.6">GNDA16</text>
<text x="75.8" y="107.3">Tx</text>
<text x="105.1" y="107.3">21</text>
<text x="75.8" y="109.2">Rx</text>
<text x="79.8" y="113">1</text>
<text x="84.5" y="114">VEET</text>
<text x="96.8" y="108.3">CAGE</text>
<text x="97" y="114">VEET</text>
<text x="105.1" y="113">20</text>
<text x="79.8" y="114.9">2</text>
<text x="79.8" y="116.8">3</text>
<text x="79.8" y="118.7">4</text>
<text x="84.5" y="115.8">TxFault</text>
<text x="84.5" y="117.7">TxDisable</text>
<text x="84.5" y="119.6">MOD_DEF2</text>
<text x="97" y="119.6">VEET</text>
<text x="98.1" y="117.7">TD+</text>
<text x="98.5" y="115.8">TD-</text>
<text x="105.1" y="116.8">18</text>
<text x="105.1" y="114.9">19</text>
<text x="105.1" y="118.7">17</text>
<text x="79.8" y="120.6">5</text>
<text x="79.8" y="122.5">6</text>
<text x="79.8" y="124.3">7</text>
<text x="84.5" y="121.5">MOD_DEF1</text>
<text x="84.5" y="123.4">MOD_DEF0</text>
<text x="84.5" y="125.3">RateSel</text>
<text x="96.6" y="123.4">VCCR</text>
<text x="96.8" y="125.3">VEER</text>
<text x="96.8" y="121.5">VCCT</text>
<text x="105.1" y="124.3">14</text>
<text x="105.1" y="120.6">16</text>
<text x="105.1" y="122.5">15</text>
<text x="78.8" y="130">10</text>
<text x="79.8" y="126.2">8</text>
<text x="79.8" y="128.1">9</text>
<text x="84.5" y="127.2">LOS</text>
<text x="84.5" y="129.1">VEER</text>
<text x="84.5" y="131">VEER</text>
<text x="96.8" y="131">VEER</text>
<text x="97.9" y="127.2">RD+</text>
<text x="98.3" y="129.1">RD-</text>
<text x="105.1" y="130">11</text>
<text x="105.1" y="128.1">12</text>
<text x="105.1" y="126.2">13</text>
<text x="1.4" y="132.7">B</text>
<text x="291" y="132.7">B</text>
<text x="141.1" y="138.5">Note! Polarity of both TX and RX</text>
<text x="133.3" y="148.9">AK25</text>
<text x="141.3" y="149.9">RXPPAD21</text>
<text x="157.3" y="149.9">TXPPAD21</text>
<text x="169.5" y="148.9">AK26</text>
<text x="133.3" y="150.8">AK24</text>
<text x="133.7" y="152.7">AJ25</text>
<text x="133.7" y="154.6">AJ24</text>
<text x="141.3" y="151.8">RXNPAD21</text>
<text x="141.3" y="153.7">VTRXPAD21</text>
<text x="141.3" y="155.5">AVCCAUXRX21AVCCAUXTX21</text>
<text x="156.2" y="153.7">VTTXPAD21</text>
<text x="157.1" y="151.8">TXNPAD21</text>
<text x="169.5" y="152.7">AJ27</text>
<text x="169.5" y="150.8">AK27</text>
<text x="169.5" y="154.6">AJ26</text>
<text x="133.3" y="156.5">AH25</text>
<text x="141.3" y="157.4">GNDA21</text>
<text x="1.4" y="185">A</text>
<text x="291" y="185">A</text>
<text x="224.5" y="192.4">Title</text>
<text x="224.4" y="203.8">Date:</text>
<text x="224.7" y="198.1">Size</text>
<text x="231" y="203.8">9-Mar-2010</text>
<text x="233.8" y="198.1">Micro-Research Finland Oy</text>
<text x="233.8" y="200">Välitalontie 83 C</text>
<text x="233.8" y="201.9">FIN-00660 Helsinki</text>
<text x="262.2" y="203.8">Sheet 12 of</text>
<text x="271.3" y="203.8">13</text>
<text x="271.7" y="198.1">Revision</text>
<text x="271.9" y="200">1</text>
<text x="18" y="208.5">1</text>
<text x="54.6" y="208.5">2</text>
<text x="91.1" y="208.5">3</text>
<text x="127.6" y="208.5">4</text>
<text x="164.2" y="208.5">5</text>
<text x="200.7" y="208.5">6</text>
<text x="224.4" y="205.7">File:</text>
<text x="231" y="205.7">D:\mrf\event\hw4\vmeevr230_2.ddb - Documents\Transceivers.Sch</text>
<text x="237.2" y="208.5">7</text>
<text x="262.2" y="205.7">Drawn by:</text>
<text x="273.8" y="208.5">8</text>
</g>
<g font-size="1.7" fill="#800000">
<text x="43.9" y="7.1">VCCAUX</text>
<text x="11.4" y="19.4">TxFault</text>
<text x="28.4" y="18.5">TxFault</text>
<text x="43.9" y="24.1">VCCAUX</text>
<text x="49.7" y="24.1">VCCAUX</text>
<text x="55.3" y="24.1">VCCAUX</text>
<text x="110.2" y="25.1">FPGND</text>
<text x="273" y="27">VECL</text>
<text x="43.6" y="35.5">MOD_DEF2</text>
<text x="71.8" y="30.7">GND</text>
<text x="71.8" y="34.5">GND</text>
<text x="110.2" y="30.7">GND</text>
<text x="43.6" y="37.4">MOD_DEF1</text>
<text x="60.6" y="39.2">MOD_DEF0</text>
<text x="110.2" y="36.4">GND</text>
<text x="210.4" y="37.4">GND</text>
<text x="217.9" y="37.4">GND</text>
<text x="255.8" y="37.4">GND</text>
<text x="263.4" y="37.4">GND</text>
<text x="11.4" y="44">MOD_DEF[0..2]</text>
<text x="24.6" y="43.1">MOD_DEF[0..2]</text>
<text x="43.9" y="43.1">VCCAUX</text>
<text x="71.8" y="47.8">GND</text>
<text x="71.8" y="45.9">GND</text>
<text x="110.2" y="47.8">GND</text>
<text x="110.2" y="42.1">GND</text>
<text x="136" y="44.9">VMGT VMGT</text>
<text x="162.9" y="46.8">TXSEL</text>
<text x="176.1" y="47.8">TXSEL</text>
<text x="210.4" y="52.5">GND</text>
<text x="217.9" y="52.5">GND</text>
<text x="225.5" y="52.5">GND</text>
<text x="11.4" y="55.3">RxLOS</text>
<text x="28.4" y="54.4">RxLOS</text>
<text x="157.3" y="58.2">GND</text>
<text x="163" y="58.2">GND</text>
<text x="164.3" y="54.4">VMGT</text>
<text x="216.2" y="59.1">VMGT</text>
<text x="136.5" y="65.7">GND</text>
<text x="216.2" y="66.7">GND</text>
<text x="13.3" y="72.3">VCC</text>
<text x="78" y="72.3">VECL</text>
<text x="19.2" y="84.6">GND</text>
<text x="30.5" y="84.6">GND</text>
<text x="47.5" y="86.5">GND</text>
<text x="60.8" y="84.6">GND</text>
<text x="68.4" y="84.6">GND</text>
<text x="191" y="85.6">GND</text>
<text x="43.9" y="90.3">VCCAUX</text>
<text x="142.4" y="91.3">RXSEL</text>
<text x="151.5" y="90.3">RXSEL</text>
<text x="163" y="92.2">GND</text>
<text x="164.3" y="96">VMGT</text>
<text x="224" y="95">VMGT</text>
<text x="28.4" y="101.6">TxFaultB</text>
<text x="214.3" y="98.8">VMGT</text>
<text x="224" y="98.8">VMGT</text>
<text x="11.4" y="102.6">TxFaultB</text>
<text x="43.9" y="107.3">VCCAUX</text>
<text x="49.7" y="107.3">VCCAUX</text>
<text x="55.3" y="107.3">VCCAUX</text>
<text x="71.8" y="114">GND</text>
<text x="110.2" y="114">GND</text>
<text x="110.2" y="108.3">FPGND</text>
<text x="259.8" y="110.2">VECL</text>
<text x="43.6" y="118.7">MOD_DEFB2</text>
<text x="71.8" y="117.7">GND</text>
<text x="110.2" y="119.6">GND</text>
<text x="43.6" y="120.6">MOD_DEFB1</text>
<text x="60.6" y="122.5">MOD_DEFB0</text>
<text x="110.2" y="125.3">GND</text>
<text x="197.1" y="120.6">GND</text>
<text x="204.7" y="120.6">GND</text>
<text x="242.5" y="120.6">GND</text>
<text x="250.1" y="120.6">GND</text>
<text x="11.4" y="127.2">MOD_DEFB[0..2]</text>
<text x="24.6" y="126.2">MOD_DEFB[0..2]</text>
<text x="43.9" y="126.2">VCCAUX</text>
<text x="71.8" y="131">GND</text>
<text x="71.8" y="129.1">GND</text>
<text x="110.2" y="131">GND</text>
<text x="28.4" y="137.6">RxLOSB</text>
<text x="197.1" y="135.7">GND</text>
<text x="204.7" y="135.7">GND</text>
<text x="212.3" y="135.7">GND</text>
<text x="11.4" y="138.5">RxLOSB</text>
<text x="105.7" y="141.4">VMGT</text>
<text x="122.9" y="157.4">GND</text>
<text x="106.3" y="165.9">GND</text>
<text x="155.8" y="166.9">VMGT</text>
<text x="146.2" y="170.7">VMGT</text>
<text x="155.8" y="170.7">VMGT</text>
</g>
<g font-size="1.7" fill="#000080">
<text x="47.9" y="12.6">R160</text>
<text x="47.9" y="14.3">10k</text>
<text x="75.8" y="20.4">IC40</text>
<text x="47.9" y="29.6">R161</text>
<text x="53.6" y="29.6">R163</text>
<text x="59.3" y="29.6">R164</text>
<text x="213.2" y="29.6">C570</text>
<text x="220.8" y="29.6">C376</text>
<text x="234.8" y="25.4">L24</text>
<text x="234.8" y="28.3">XFWI322522-1R0K</text>
<text x="258.6" y="29.6">C378</text>
<text x="266.8" y="29.6">C577</text>
<text x="47.9" y="31.3">10k</text>
<text x="53.6" y="31.3">4k7</text>
<text x="59.3" y="31.3">4k7</text>
<text x="62.5" y="35.5">1k0</text>
<text x="66.3" y="35.5">R433</text>
<text x="213.2" y="31.3">2n2</text>
<text x="220.8" y="31.3">100n</text>
<text x="258.6" y="31.3">100n</text>
<text x="266.8" y="31.3">10u-6.3V</text>
<text x="62.5" y="37.4">1k0</text>
<text x="66.3" y="37.4">R434</text>
<text x="234.8" y="38.7">L25</text>
<text x="234.8" y="41.5">XFWI322522-1R0K</text>
<text x="213.2" y="44.7">C571</text>
<text x="213.2" y="46.4">2n2</text>
<text x="220.8" y="44.7">C377</text>
<text x="220.8" y="46.4">100n</text>
<text x="228.9" y="44.7">C576</text>
<text x="228.9" y="46.4">10u-6.3V</text>
<text x="47.9" y="48.5">R162</text>
<text x="47.9" y="50.2">10k</text>
<text x="75.8" y="52.5">AMP-1367073-1</text>
<text x="138.8" y="50.6">R29</text>
<text x="138.8" y="52.5">1k0</text>
<text x="145" y="50.6">C2</text>
<text x="145" y="52.5">10n</text>
<text x="138.8" y="58.2">R69</text>
<text x="138.8" y="60.1">1k1</text>
<text x="172.3" y="65.7">IC7</text>
<text x="205.6" y="61.9">C154</text>
<text x="205.6" y="63.8">100n</text>
<text x="211.3" y="61.9">C155</text>
<text x="211.3" y="63.8">100n</text>
<text x="249.9" y="60.1">M1</text>
<text x="270.7" y="60.1">M2</text>
<text x="41.7" y="67.6">IC47</text>
<text x="41.7" y="69.5">LT1585CM-3.3</text>
<text x="22.6" y="77.1">C72</text>
<text x="33.4" y="77.1">C12</text>
<text x="63.7" y="77.1">C68</text>
<text x="71.8" y="77.1">C73</text>
<text x="208.3" y="73.3">IC1O</text>
<text x="249.9" y="73.3">AMP-1367034-1</text>
<text x="270.7" y="73.3">AMP-1367035-1</text>
<text x="22.6" y="79">150u-6.3V-PT 100n</text>
<text x="63.7" y="79">100n</text>
<text x="71.8" y="79">150u-6.3V-PT</text>
<text x="172.3" y="84.6">SY58023UMG</text>
<text x="47.9" y="95.8">R5</text>
<text x="208.3" y="90.3">XC2VP7FF896</text>
<text x="221.5" y="93.1">BLM18AG102SN1</text>
<text x="236.7" y="93.1">L5</text>
<text x="47.9" y="97.5">10k</text>
<text x="203.5" y="96.9">L4</text>
<text x="207.3" y="96.9">BLM18AG102SN1 BLM18AG102SN1</text>
<text x="236.7" y="96.9">L6</text>
<text x="75.8" y="103.5">IC9</text>
<text x="47.9" y="112.8">R8</text>
<text x="53.6" y="112.8">R44</text>
<text x="59.3" y="112.8">R45</text>
<text x="199.9" y="112.8">C88</text>
<text x="207.5" y="112.8">C83</text>
<text x="221.5" y="108.7">L3</text>
<text x="221.5" y="111.5">XFWI322522-1R0K</text>
<text x="245.4" y="112.8">C86</text>
<text x="253.5" y="112.8">C97</text>
<text x="47.9" y="114.5">10k</text>
<text x="53.6" y="114.5">4k7</text>
<text x="59.3" y="114.5">4k7</text>
<text x="62.5" y="118.7">1k0</text>
<text x="66.3" y="118.7">R37</text>
<text x="199.9" y="114.5">2n2</text>
<text x="207.5" y="114.5">100n</text>
<text x="245.4" y="114.5">100n</text>
<text x="253.5" y="114.5">10u-6.3V</text>
<text x="62.5" y="120.6">1k0</text>
<text x="66.3" y="120.6">R38</text>
<text x="221.5" y="121.9">L18</text>
<text x="221.5" y="124.7">XFWI322522-1R0K</text>
<text x="47.9" y="131.7">R26</text>
<text x="199.9" y="127.9">C89</text>
<text x="199.9" y="129.6">2n2</text>
<text x="207.5" y="127.9">C84</text>
<text x="207.5" y="129.6">100n</text>
<text x="215.6" y="127.9">C96</text>
<text x="215.6" y="129.6">10u-6.3V</text>
<text x="47.9" y="133.4">10k</text>
<text x="75.8" y="135.7">AMP-1367073-1</text>
<text x="249.9" y="143.3">M3</text>
<text x="270.7" y="143.3">M4</text>
<text x="108.5" y="147">R57</text>
<text x="108.5" y="148.9">402R</text>
<text x="140.1" y="145.2">IC1R</text>
<text x="108.5" y="158.4">R40</text>
<text x="108.5" y="160.3">1k0</text>
<text x="249.9" y="156.5">AMP-1367034-1</text>
<text x="270.7" y="156.5">AMP-1367035-1</text>
<text x="140.1" y="162.2">XC2VP7-6FF896C</text>
<text x="153.4" y="165">BLM18AG102SN1</text>
<text x="168.5" y="165">L14</text>
<text x="135.4" y="168.8">L13 BLM18AG102SN1 BLM18AG102SN1</text>
<text x="168.5" y="168.8">L15</text>
</g>
</svg>
